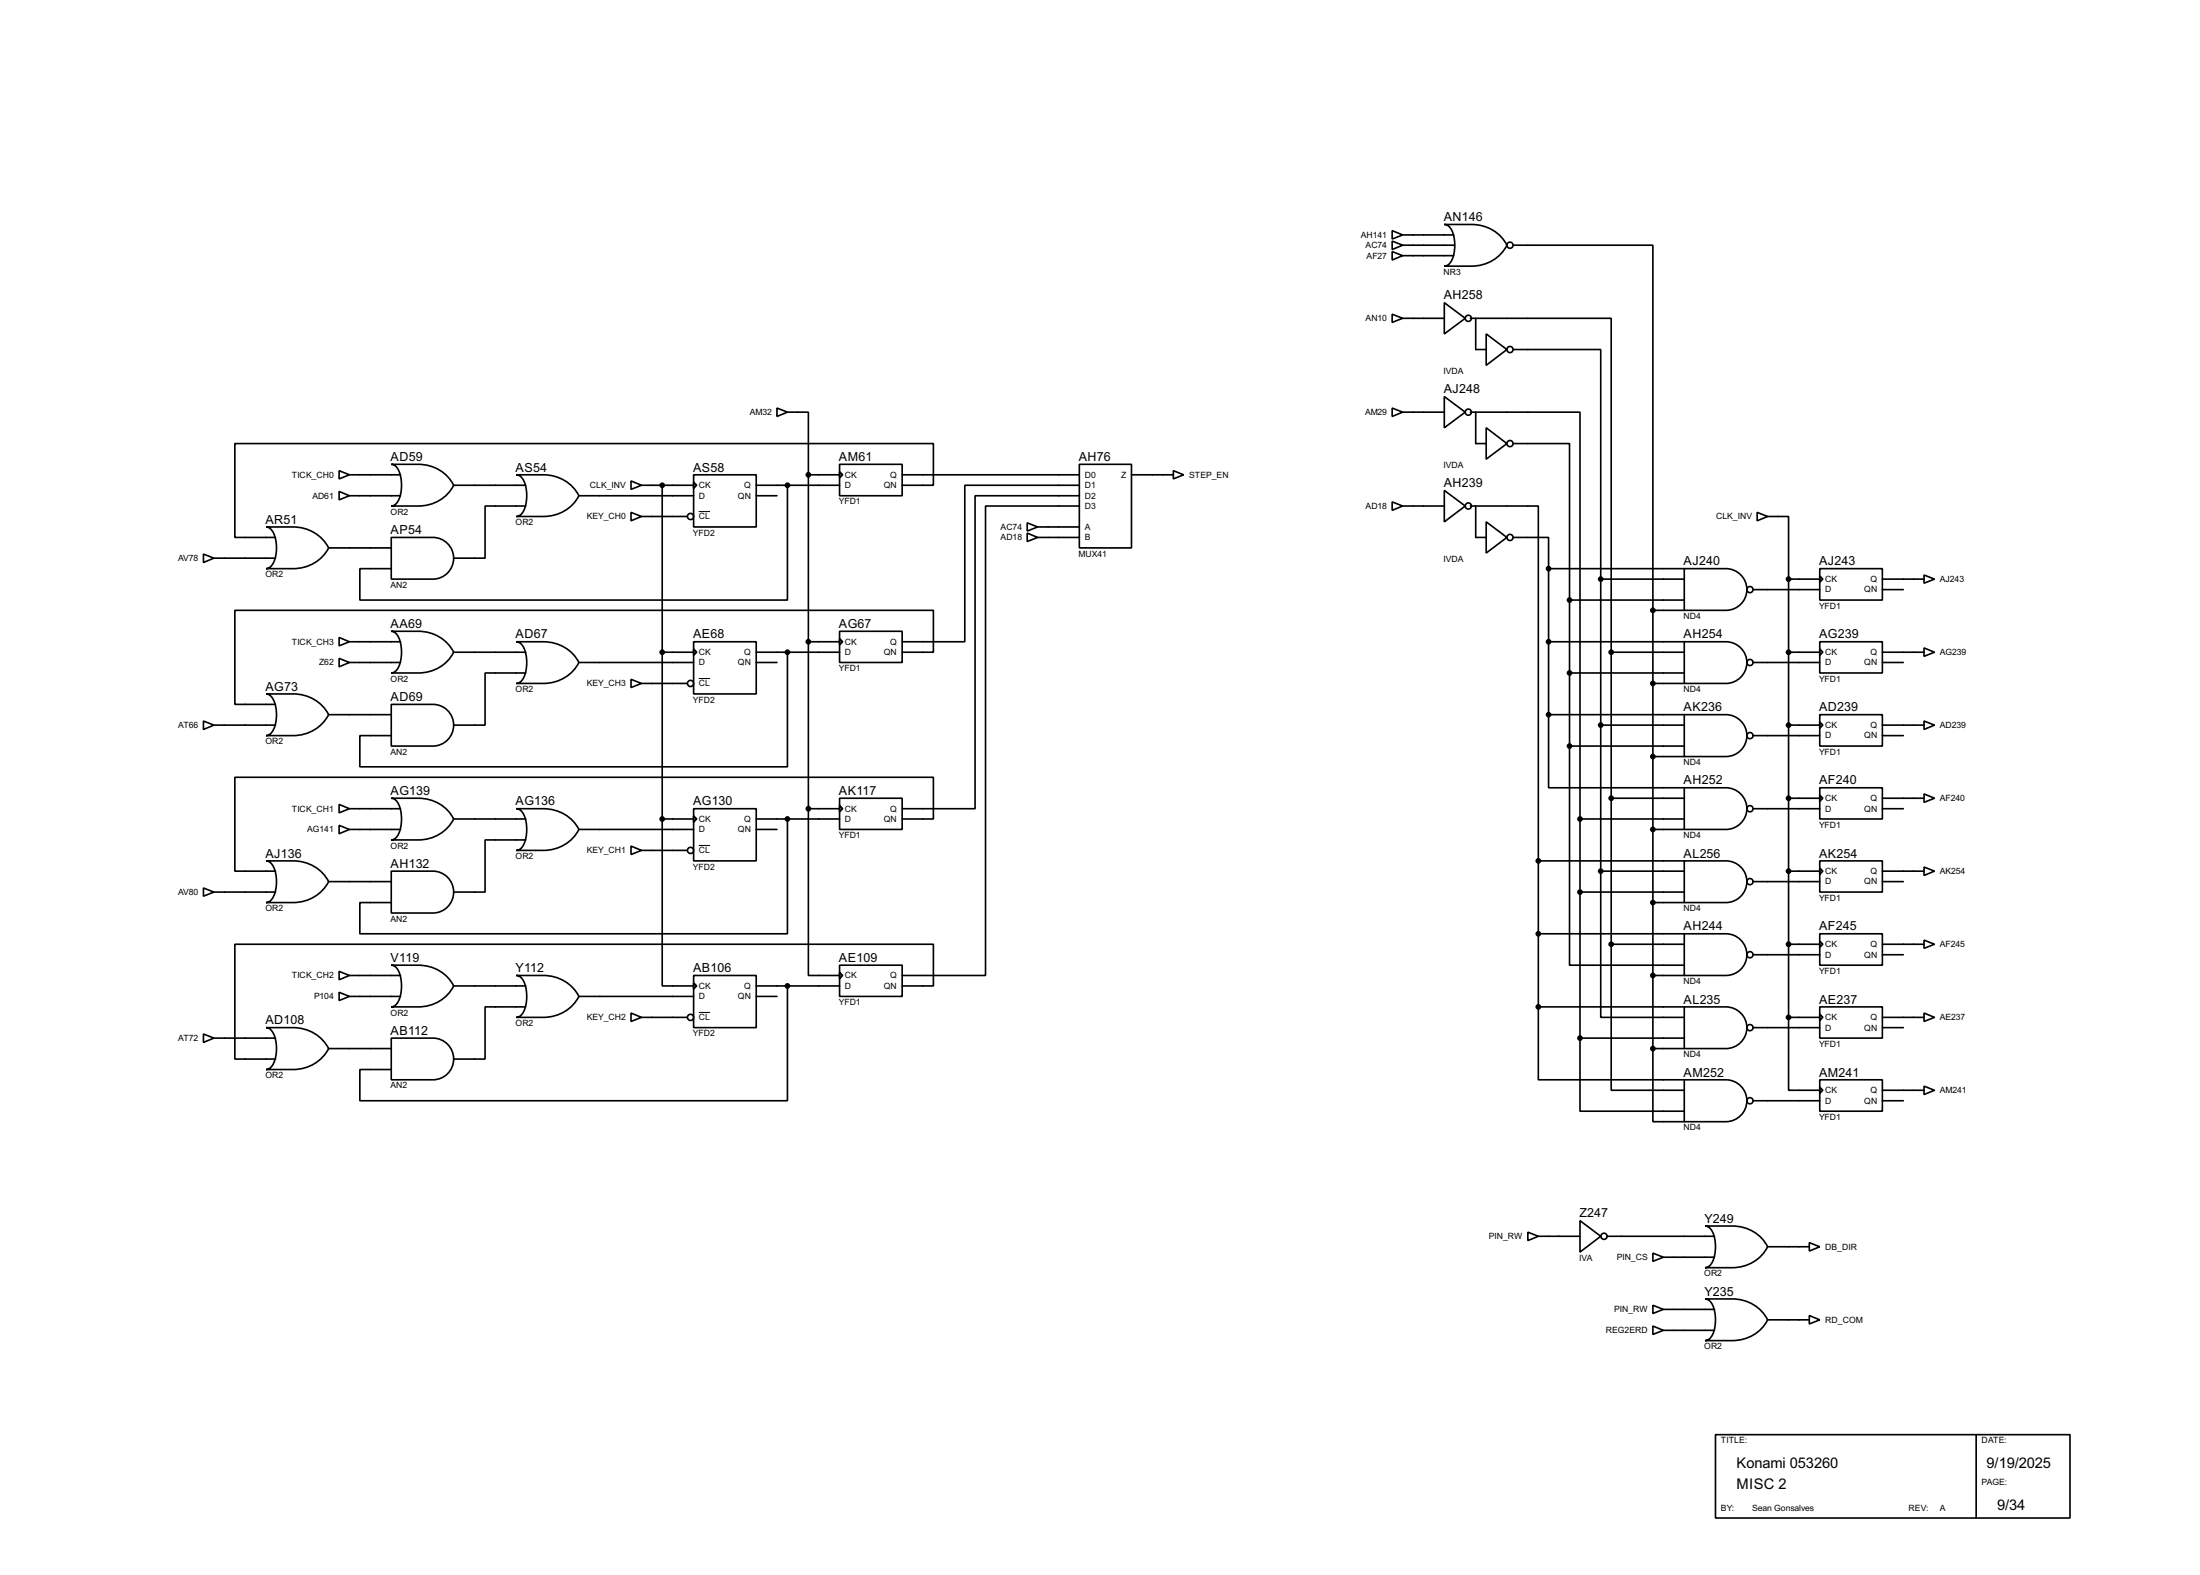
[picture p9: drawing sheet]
<svg xmlns="http://www.w3.org/2000/svg" width="536mm" height="383mm" viewBox="0 0 536 383" stroke-linecap="round" stroke-linejoin="round" font-family="sans-serif">
<g fill="none" stroke="#000" stroke-width=".4">
<path d="M339.1 56.2l2.6 1-2.6 1zM339.1 58.7l2.6 1-2.6 1.1zM341.7 57.2h12.4M341.7 59.7h12.4M351.8 54.7h6.6a9.5 9.5 0 0 1 8.7 5 9.5 9.5 0 0 1-8.7 5.1h-6.6a3.2 3.2 0 0 0 2.4-3.1 7.7 7.7 0 0 0-1.3-6.6zM368.6 59.7h34v88.9M339.1 76.5l2.6 1-2.6 1zM339.1 61.3l2.6 1-2.6 1zM341.7 77.5h10.1M341.7 62.3h12.4M351.8 73.7l5.1 3.8-5.1 3.8zM358.2 77.5h34.3v81.3"/>
<path d="M359.5 77.5v7.6h2.5M189.3 99.4l2.5 1-2.5 1zM339.1 99.4l2.6 1-2.6 1zM351.8 96.6l5.1 3.8-5.1 3.8zM362 81.3l5.1 3.8-5.1 3.9zM368.6 85.1h21.3v55.9M82.6 114.6l2.5 1-2.5 1zM82.6 119.7l2.5 1-2.5 1zM85.1 115.6h12.5M95.3 113.1h6.6a9.5 9.5 0 0 1 8.6 5.1 9.4 9.4 0 0 1-8.6 5h-6.6a3.1 3.1 0 0 0 2.3-3.1 7.9 7.9 0 0 0-1.3-6.6zM110.5 118.2h17.6M125.8 115.6h6.6a9.6 9.6 0 0 1 8.6 5.1 9.5 9.5 0 0 1-8.6 5.1h-6.6a3.2 3.2 0 0 0 2.3-3.2 7.8 7.8 0 0 0-1.3-6.6z"/>
<path d="M153.7 117.1l2.6 1.1-2.6 1zM156.3 118.2h12.7M161.3 118.2v81.2M169 115.6h15.2v12.7h-15.2zM169 117.4l.7 .8-.7 .7zM184.2 118.2h20.3M191.8 100.4h5.1v15.2M191.8 118.2v27.9h-104.1v-7.6h7.6M196.9 115.6h7.6M196.9 115.6v81.3M204.5 113.1h15.3v7.6h-15.3zM204.5 114.9l.8 .7-.8 .8z"/>
<path d="M219.8 118.2h7.6v-10.2h-170.2v22.9h9.9M219.8 115.6h43.1M262.9 113.1h12.7v20.3h-12.7zM262.9 118.2h-27.9v38.1h-15.2M275.6 115.6h10.2M285.8 114.6l2.5 1-2.5 1zM341.7 100.4h10.1M351.8 119.4l5.1 3.8-5.1 3.9zM358.2 100.4h26.7v99M359.5 100.4v7.6h2.5M362 104.2l5.1 3.8-5.1 3.8zM368.6 108h13.7v38.1"/>
<path d="M49.6 134.9l2.5 1-2.5 1.1zM52.1 135.9h15M64.8 128.3h6.6a9.6 9.6 0 0 1 8.7 5.1 9.6 9.6 0 0 1-8.7 5.1h-6.6a3.2 3.2 0 0 0 2.4-3.2 7.7 7.7 0 0 0-1.4-6.6zM80.1 133.4h15.2M85.1 120.7h12.5M95.3 130.9h10.2a5.1 5.1 0 0 1 5 5 5.1 5.1 0 0 1-5 5.1h-10.2zM128.1 123.2h-9.9v12.7h-7.7M141 120.7h28M153.7 124.8l2.6 1-2.6 1zM156.3 125.8h11.1M184.2 120.7h5.1M250.2 127.3l2.6 1-2.6 1z"/>
<path d="M250.2 129.8l2.6 1.1-2.6 1zM252.8 128.3h10.1M252.8 130.9h10.1M262.9 120.7h-25.4v76.2h-17.7M262.9 123.2h-22.8v114.3h-20.3M339.1 122.2l2.6 1-2.6 1.1zM341.7 123.2h10.1M358.2 123.2h16.5v86.4M359.5 123.2v7.7h2.5M362 127.1l5.1 3.8-5.1 3.8zM368.6 130.9h8.6v7.6M377.2 138.5v35.5"/>
<path d="M377.2 138.5h33.1M410.3 138.5h10.1a5.1 5.1 0 0 1 5.1 5 5.1 5.1 0 0 1-5.1 5.1h-10.1zM428 124.8l2.6 1-2.6 1zM430.6 125.8h5.1v15.2M443.3 138.5h15.2v7.6h-15.2zM82.6 155.2l2.5 1.1-2.5 1zM85.1 156.3h12.5M95.3 153.7h6.6a9.5 9.5 0 0 1 8.6 5.1 9.4 9.4 0 0 1-8.6 5.1h-6.6a3.2 3.2 0 0 0 2.3-3.2 7.9 7.9 0 0 0-1.3-6.6zM110.5 158.8h17.6M125.8 156.3h6.6a9.5 9.5 0 0 1 8.6 5 9.5 9.5 0 0 1-8.6 5.1h-6.6a3.2 3.2 0 0 0 2.3-3.1 7.7 7.7 0 0 0-1.3-6.6zM161.3 158.8h7.7M169 156.3h15.2v12.7h-15.2z"/>
<path d="M169 158l.7 .8-.7 .8zM184.2 158.8h20.3M191.8 158.8v27.9h-104.1v-7.6h7.6M196.9 156.3h7.6M204.5 153.7h15.3v7.6h-15.3zM204.5 155.5l.8 .8-.8 .7zM219.8 158.8h7.6v-10.2h-170.2v22.9h9.9M377.2 156.3h33.1M382.3 146.1v35.6M382.3 146.1h28M389.9 141h20.4M389.9 141v71.1"/>
<path d="M392.5 158.8h17.8M392.5 158.8v71.1M402.6 148.6v106.7M402.6 148.6h7.7M410.3 156.3h10.1a5.1 5.1 0 0 1 5.1 5 5.1 5.1 0 0 1-5.1 5.1h-10.1zM427 143.6h16.3M435.7 158.8h7.6M435.7 141h7.6M435.7 141v106.7M443.3 156.3h15.2v7.6h-15.2zM443.3 158l.7 .8-.7 .8zM443.3 140.3l.7 .7-.7 .8z"/>
<path d="M458.5 158.8h10.2M458.5 143.6h5.1M458.5 141h10.2M468.7 140l2.5 1-2.5 1zM468.7 157.8l2.5 1-2.5 1zM49.6 175.6l2.5 1-2.5 1zM52.1 176.6h15M64.8 169h6.6a9.6 9.6 0 0 1 8.7 5 9.6 9.6 0 0 1-8.7 5.1h-6.6a3.2 3.2 0 0 0 2.4-3.1 7.6 7.6 0 0 0-1.4-6.6zM80.1 174h15.2M82.6 160.3l2.5 1-2.5 1.1zM85.1 161.3h12.5M95.3 171.5h10.2a5.1 5.1 0 0 1 5 5.1 5.1 5.1 0 0 1-5 5.1h-10.2z"/>
<path d="M128.1 163.9h-9.9v12.7h-7.7M141 161.3h28M153.7 165.4l2.6 1-2.6 1zM156.3 166.4h11.1M184.2 161.3h5.1M377.2 174v17.8h33.1M377.2 174h33.1M382.3 163.9h28M389.9 176.6h20.4M402.6 166.4h7.7M410.3 174h10.1a5.1 5.1 0 0 1 5.1 5.1 5.1 5.1 0 0 1-5.1 5.1h-10.1zM427 161.3h16.3"/>
<path d="M427 179.1h16.3M435.7 176.6h7.6M443.3 174h15.2v7.7h-15.2zM443.3 175.8l.7 .8-.7 .7zM458.5 161.3h5.1M458.5 176.6h10.2M458.5 179.1h5.1M468.7 175.6l2.5 1-2.5 1zM82.6 195.9l2.5 1-2.5 1zM85.1 196.9h12.5M95.3 194.4h6.6a9.4 9.4 0 0 1 8.6 5 9.5 9.5 0 0 1-8.6 5.1h-6.6a3.2 3.2 0 0 0 2.3-3.1 7.8 7.8 0 0 0-1.3-6.6zM110.5 199.4h17.6"/>
<path d="M125.8 196.9h6.6a9.5 9.5 0 0 1 8.6 5.1 9.5 9.5 0 0 1-8.6 5.1h-6.6a3.2 3.2 0 0 0 2.3-3.2 7.7 7.7 0 0 0-1.3-6.6zM161.3 199.4v40.7h7.7M161.3 199.4h7.7M169 196.9h15.2v12.7h-15.2zM169 198.7l.7 .7-.7 .8zM184.2 199.4h20.3M191.8 199.4v28h-104.1v-7.6h7.6M196.9 196.9v40.6h7.6M196.9 196.9h7.6M204.5 194.4h15.3v7.6h-15.3zM204.5 196.1l.8 .8-.8 .8zM219.8 199.4h7.6v-10.1h-170.2v22.8h9.9"/>
<path d="M382.3 181.7v53.3h28M382.3 181.7h28M384.9 199.4h25.4M384.9 199.4v53.4M392.5 194.4h17.8M402.6 184.2h7.7M410.3 191.8h10.1a5.1 5.1 0 0 1 5.1 5.1 5.1 5.1 0 0 1-5.1 5.1h-10.1zM427 196.9h16.3M435.7 194.4h7.6M443.3 191.8h15.2v7.6h-15.2zM443.3 193.6l.7 .8-.7 .7zM458.5 196.9h5.1"/>
<path d="M458.5 194.4h10.2M468.7 193.3l2.5 1.1-2.5 1zM49.6 216.2l2.5 1-2.5 1zM52.1 217.2h15M64.8 209.6h6.6a9.6 9.6 0 0 1 8.7 5.1 9.6 9.6 0 0 1-8.7 5.1h-6.6a3.2 3.2 0 0 0 2.4-3.2 7.6 7.6 0 0 0-1.4-6.6zM80.1 214.7h15.2M82.6 201l2.5 1-2.5 1zM85.1 202h12.5M95.3 212.1h10.2a5.1 5.1 0 0 1 5 5.1 5.1 5.1 0 0 1-5 5.1h-10.2zM128.1 204.5h-9.9v12.7h-7.7M141 202h28M153.7 206l2.6 1.1-2.6 1z"/>
<path d="M156.3 207.1h11.1M184.2 202h5.1M374.7 209.6v35.6M374.7 209.6h35.6M384.9 217.2h25.4M389.9 212.1v35.6h20.4M389.9 212.1h20.4M402.6 202h7.7M402.6 219.8h7.7M410.3 209.6h10.1a5.1 5.1 0 0 1 5.1 5.1 5.1 5.1 0 0 1-5.1 5.1h-10.1zM427 214.7h16.3M435.7 212.1h7.6"/>
<path d="M443.3 209.6h15.2v7.6h-15.2zM443.3 211.4l.7 .7-.7 .8zM458.5 214.7h5.1M458.5 212.1h10.2M468.7 211.1l2.5 1-2.5 1.1zM82.6 236.5l2.5 1-2.5 1.1zM85.1 237.5h12.5M95.3 235h6.6a9.4 9.4 0 0 1 8.6 5.1 9.5 9.5 0 0 1-8.6 5.1h-6.6a3.2 3.2 0 0 0 2.3-3.2 7.8 7.8 0 0 0-1.3-6.6zM125.8 237.5h6.6a9.6 9.6 0 0 1 8.6 5.1 9.5 9.5 0 0 1-8.6 5.1h-6.6a3.2 3.2 0 0 0 2.3-3.1 7.8 7.8 0 0 0-1.3-6.7zM169 237.5h15.2v12.7h-15.2zM169 239.3l.7 .8-.7 .7zM204.5 235h15.3v7.6h-15.3z"/>
<path d="M204.5 236.8l.8 .7-.8 .8zM374.7 227.4h35.6M392.5 229.9v35.6h17.8M392.5 229.9h17.8M402.6 237.5h7.7M410.3 227.4h10.1a5.1 5.1 0 0 1 5.1 5 5.1 5.1 0 0 1-5.1 5.1h-10.1zM427 232.5h16.3M435.7 229.9h7.6M443.3 227.4h15.2v7.6h-15.2zM443.3 229.2l.7 .7-.7 .8zM458.5 232.5h5.1M458.5 229.9h10.2"/>
<path d="M468.7 228.9l2.5 1-2.5 1zM49.6 251.8l2.5 1-2.5 1zM52.1 252.8h15M64.8 250.2h6.6a9.6 9.6 0 0 1 8.7 5.1 9.6 9.6 0 0 1-8.7 5.1h-6.6a3.2 3.2 0 0 0 2.4-3.1 7.7 7.7 0 0 0-1.4-6.7zM80.1 255.3h15.2M82.6 241.6l2.5 1-2.5 1zM85.1 242.6h12.5M95.3 252.8h10.2a5.1 5.1 0 0 1 5 5 5.1 5.1 0 0 1-5 5.1h-10.2zM110.5 240.1h17.6M128.1 245.2h-9.9v12.7h-7.7M141 242.6h28M153.7 246.7l2.6 1-2.6 1z"/>
<path d="M156.3 247.7h11.1M184.2 242.6h5.1M184.2 240.1h20.3M191.8 240.1v27.9h-104.1v-7.6h7.6M219.8 240.1h7.6v-10.2h-170.2v28h9.9M374.7 245.2v17.7h35.6M374.7 245.2h35.6M384.9 252.8v17.8h25.4M384.9 252.8h25.4M402.6 255.3v17.8h7.7M402.6 255.3h7.7M410.3 245.2h10.1a5.1 5.1 0 0 1 5.1 5 5.1 5.1 0 0 1-5.1 5.1h-10.1z"/>
<path d="M427 250.2h16.3M435.7 247.7v17.8h7.6M435.7 247.7h7.6M443.3 245.2h15.2v7.6h-15.2zM443.3 246.9l.7 .8-.7 .8zM458.5 247.7h10.2M458.5 250.2h5.1M468.7 246.7l2.5 1-2.5 1zM410.3 262.9h10.1a5.1 5.1 0 0 1 5.1 5.1 5.1 5.1 0 0 1-5.1 5.1h-10.1zM427 268h16.3M443.3 262.9h15.2v7.7h-15.2zM443.3 264.7l.7 .8-.7 .7z"/>
<path d="M458.5 268h5.1M458.5 265.5h10.2M468.7 264.5l2.5 1-2.5 1zM384.9 297.2l5 3.8-5 3.9zM415.3 298.5h6.6a9.5 9.5 0 0 1 8.7 5.1 9.5 9.5 0 0 1-8.7 5.1h-6.6a3.2 3.2 0 0 0 2.4-3.2 7.7 7.7 0 0 0-1.3-6.6zM372.2 300l2.5 1-2.5 1.1zM374.7 301h10.2M391.5 301h26.1M402.6 305.1l2.6 1-2.6 1zM402.6 317.8l2.6 1-2.6 1zM405.2 306.1h12.4M405.2 318.8h12.4"/>
<path d="M415.3 316.3h6.6a9.5 9.5 0 0 1 8.7 5.1 9.5 9.5 0 0 1-8.7 5h-6.6a3.1 3.1 0 0 0 2.4-3.1 7.8 7.8 0 0 0-1.3-6.6zM430.6 303.6h10.1M440.7 302.6l2.6 1-2.6 1zM402.6 322.9l2.6 1-2.6 1zM405.2 323.9h12.4M430.6 321.4h10.1M440.7 320.3l2.6 1.1-2.6 1zM417.9 349.3h86.3v20.3h-86.3zM481.4 349.3v20.3"/>
<circle cx="367.8" cy="59.7" r=".75"/>
<circle cx="357.6" cy="77.5" r=".75"/>
<circle cx="367.8" cy="85.1" r=".75"/>
<circle cx="357.6" cy="100.4" r=".75"/>
<circle cx="367.8" cy="108" r=".75"/>
<circle cx="168.2" cy="125.8" r=".75"/>
<circle cx="357.6" cy="123.2" r=".75"/>
<circle cx="367.8" cy="130.9" r=".75"/>
<circle cx="426.2" cy="143.6" r=".75"/>
<circle cx="168.2" cy="166.4" r=".75"/>
<circle cx="426.2" cy="179.1" r=".75"/>
<circle cx="426.2" cy="161.3" r=".75"/>
<circle cx="426.2" cy="196.9" r=".75"/>
<circle cx="168.2" cy="207.1" r=".75"/>
<circle cx="426.2" cy="214.7" r=".75"/>
<circle cx="426.2" cy="232.5" r=".75"/>
<circle cx="168.2" cy="247.7" r=".75"/>
<circle cx="426.2" cy="250.2" r=".75"/>
<circle cx="426.2" cy="268" r=".75"/>
<circle cx="390.7" cy="301" r=".75"/>
</g>
<path d="M170.2 124.6h2.8M170.2 165.2h2.8M170.2 205.9h2.8M170.2 246.5h2.8" fill="none" stroke="#000" stroke-width=".24"/>
<g fill="#000" stroke="#000" stroke-width=".4">
<circle cx="161.3" cy="118.2" r=".5"/>
<circle cx="191.8" cy="118.2" r=".5"/>
<circle cx="196.9" cy="115.6" r=".5"/>
<circle cx="377.2" cy="138.5" r=".5"/>
<circle cx="161.3" cy="158.8" r=".5"/>
<circle cx="191.8" cy="158.8" r=".5"/>
<circle cx="196.9" cy="156.3" r=".5"/>
<circle cx="377.2" cy="156.3" r=".5"/>
<circle cx="382.3" cy="146.1" r=".5"/>
<circle cx="389.9" cy="141" r=".5"/>
<circle cx="392.4" cy="158.8" r=".5"/>
<circle cx="402.6" cy="148.6" r=".5"/>
<circle cx="435.6" cy="141" r=".5"/>
<circle cx="435.6" cy="158.8" r=".5"/>
<circle cx="377.2" cy="174" r=".5"/>
<circle cx="382.3" cy="163.9" r=".5"/>
<circle cx="389.9" cy="176.6" r=".5"/>
<circle cx="402.6" cy="166.4" r=".5"/>
<circle cx="435.6" cy="176.6" r=".5"/>
<circle cx="161.3" cy="199.4" r=".5"/>
<circle cx="191.8" cy="199.4" r=".5"/>
<circle cx="196.9" cy="196.9" r=".5"/>
<circle cx="382.3" cy="181.7" r=".5"/>
<circle cx="384.8" cy="199.4" r=".5"/>
<circle cx="392.4" cy="194.4" r=".5"/>
<circle cx="402.6" cy="184.2" r=".5"/>
<circle cx="435.6" cy="194.4" r=".5"/>
<circle cx="374.7" cy="209.6" r=".5"/>
<circle cx="384.8" cy="217.2" r=".5"/>
<circle cx="389.9" cy="212.1" r=".5"/>
<circle cx="402.6" cy="219.8" r=".5"/>
<circle cx="402.6" cy="202" r=".5"/>
<circle cx="435.6" cy="212.1" r=".5"/>
<circle cx="374.7" cy="227.4" r=".5"/>
<circle cx="392.4" cy="229.9" r=".5"/>
<circle cx="402.6" cy="237.5" r=".5"/>
<circle cx="435.6" cy="229.9" r=".5"/>
<circle cx="191.8" cy="240.1" r=".5"/>
<circle cx="374.7" cy="245.2" r=".5"/>
<circle cx="384.8" cy="252.8" r=".5"/>
<circle cx="402.6" cy="255.3" r=".5"/>
<circle cx="435.6" cy="247.7" r=".5"/>
</g>
<g font-size="4">
<text x="423" y="357.4">Konami 053260</text>
<text x="483.9" y="357.4">9/19/2025</text>
<text x="423" y="362.5">MISC 2</text>
<text x="486.5" y="367.6">9/34</text>
</g>
<g font-size="3.4">
<text x="351.7" y="53.9">AN146</text>
<text x="351.7" y="72.9">AH258</text>
<text x="351.7" y="95.8">AJ248</text>
<text x="95.2" y="112.2">AD59</text>
<text x="204.4" y="112.2">AM61</text>
<text x="262.8" y="112.2">AH76</text>
<text x="125.6" y="114.8">AS54</text>
<text x="168.8" y="114.8">AS58</text>
<text x="351.7" y="118.6">AH239</text>
<text x="64.7" y="127.5">AR51</text>
<text x="95.2" y="130.1">AP54</text>
<text x="410.1" y="137.6">AJ240</text>
<text x="443.1" y="137.6">AJ243</text>
<text x="95.2" y="152.9">AA69</text>
<text x="125.6" y="155.5">AD67</text>
<text x="168.8" y="155.5">AE68</text>
<text x="204.4" y="152.9">AG67</text>
<text x="410.1" y="155.5">AH254</text>
<text x="443.1" y="155.5">AG239</text>
<text x="64.7" y="168.2">AG73</text>
<text x="95.2" y="170.7">AD69</text>
<text x="410.1" y="173.2">AK236</text>
<text x="443.1" y="173.2">AD239</text>
<text x="410.1" y="191">AH252</text>
<text x="443.1" y="191">AF240</text>
<text x="95.2" y="193.6">AG139</text>
<text x="125.6" y="196.1">AG136</text>
<text x="168.8" y="196.1">AG130</text>
<text x="204.4" y="193.6">AK117</text>
<text x="64.7" y="208.8">AJ136</text>
<text x="410.1" y="208.8">AL256</text>
<text x="443.1" y="208.8">AK254</text>
<text x="95.2" y="211.3">AH132</text>
<text x="410.1" y="226.6">AH244</text>
<text x="443.1" y="226.6">AF245</text>
<text x="95.2" y="234.2">V119</text>
<text x="125.6" y="236.7">Y112</text>
<text x="168.8" y="236.7">AB106</text>
<text x="204.4" y="234.2">AE109</text>
<text x="410.1" y="244.4">AL235</text>
<text x="443.1" y="244.4">AE237</text>
<text x="64.7" y="249.4">AD108</text>
<text x="95.2" y="252">AB112</text>
<text x="410.1" y="262.1">AM252</text>
<text x="443.1" y="262.1">AM241</text>
<text x="384.7" y="296.4">Z247</text>
<text x="415.2" y="297.7">Y249</text>
<text x="415.2" y="315.5">Y235</text>
</g>
<g font-size="2.4">
<text x="331.5" y="57.9">AH141</text>
<text x="332.6" y="60.4">AC74</text>
<text x="332.9" y="62.9">AF27</text>
<text x="351.6" y="66.9">NR3</text>
<text x="332.6" y="78.2">AN10</text>
<text x="351.6" y="91">IVDA</text>
<text x="182.6" y="101">AM32</text>
<text x="332.5" y="101">AM29</text>
<text x="351.6" y="113.9">IVDA</text>
<text x="71.1" y="116.3">TICK_CH0</text>
<text x="143.7" y="118.9">CLK_INV</text>
<text x="170.2" y="118.9">CK</text>
<text x="181.3" y="118.9">Q</text>
<text x="205.8" y="118.9">D</text>
<text x="205.8" y="116.3">CK</text>
<text x="215.3" y="118.9">QN</text>
<text x="216.8" y="116.3">Q</text>
<text x="264.2" y="116.3">D0</text>
<text x="264.2" y="118.9">D1</text>
<text x="273.1" y="116.3">Z</text>
<text x="289.6" y="116.3">STEP_EN</text>
<text x="76.1" y="121.4">AD61</text>
<text x="95.1" y="125.3">OR2</text>
<text x="170.2" y="121.4">D</text>
<text x="179.7" y="121.4">QN</text>
<text x="204.3" y="122.8">YFD1</text>
<text x="264.2" y="121.4">D2</text>
<text x="264.2" y="123.9">D3</text>
<text x="332.6" y="123.9">AD18</text>
<text x="125.6" y="127.8">OR2</text>
<text x="142.9" y="126.4">KEY_CH0</text>
<text x="168.8" y="130.4">YFD2</text>
<text x="170.2" y="126.4">CL</text>
<text x="243.7" y="129">AC74</text>
<text x="243.7" y="131.6">AD18</text>
<text x="264.2" y="129">A</text>
<text x="264.2" y="131.6">B</text>
<text x="418" y="126.4">CLK_INV</text>
<text x="43.4" y="136.6">AV78</text>
<text x="262.7" y="135.5">MUX41</text>
<text x="351.6" y="136.8">IVDA</text>
<text x="64.6" y="140.5">OR2</text>
<text x="95.1" y="143.1">AN2</text>
<text x="444.6" y="141.7">CK</text>
<text x="455.6" y="141.7">Q</text>
<text x="472.5" y="141.7">AJ243</text>
<text x="443.1" y="148.2">YFD1</text>
<text x="444.6" y="144.3">D</text>
<text x="454.1" y="144.3">QN</text>
<text x="410.1" y="150.7">ND4</text>
<text x="71.1" y="157">TICK_CH3</text>
<text x="170.2" y="159.5">CK</text>
<text x="181.3" y="159.5">Q</text>
<text x="205.8" y="159.5">D</text>
<text x="205.8" y="157">CK</text>
<text x="215.3" y="159.5">QN</text>
<text x="216.8" y="157">Q</text>
<text x="444.6" y="159.5">CK</text>
<text x="455.6" y="159.5">Q</text>
<text x="472.5" y="159.5">AG239</text>
<text x="77.7" y="162">Z62</text>
<text x="95.1" y="166">OR2</text>
<text x="142.9" y="167.1">KEY_CH3</text>
<text x="170.2" y="162">D</text>
<text x="170.2" y="167.1">CL</text>
<text x="179.7" y="162">QN</text>
<text x="204.3" y="163.4">YFD1</text>
<text x="443.1" y="166">YFD1</text>
<text x="444.6" y="162">D</text>
<text x="454.1" y="162">QN</text>
<text x="125.6" y="168.5">OR2</text>
<text x="168.8" y="171.1">YFD2</text>
<text x="410.1" y="168.5">ND4</text>
<text x="43.4" y="177.3">AT66</text>
<text x="444.6" y="179.8">D</text>
<text x="444.6" y="177.3">CK</text>
<text x="454.1" y="179.8">QN</text>
<text x="455.6" y="177.3">Q</text>
<text x="472.5" y="177.3">AD239</text>
<text x="64.6" y="181.2">OR2</text>
<text x="95.1" y="183.8">AN2</text>
<text x="443.1" y="183.8">YFD1</text>
<text x="410.1" y="186.3">ND4</text>
<text x="71.1" y="197.6">TICK_CH1</text>
<text x="205.8" y="197.6">CK</text>
<text x="216.8" y="197.6">Q</text>
<text x="444.6" y="197.6">D</text>
<text x="444.6" y="195.1">CK</text>
<text x="454.1" y="197.6">QN</text>
<text x="455.6" y="195.1">Q</text>
<text x="472.5" y="195.1">AF240</text>
<text x="74.8" y="202.7">AG141</text>
<text x="170.2" y="202.7">D</text>
<text x="170.2" y="200.1">CK</text>
<text x="179.7" y="202.7">QN</text>
<text x="181.3" y="200.1">Q</text>
<text x="205.8" y="200.1">D</text>
<text x="215.3" y="200.1">QN</text>
<text x="443.1" y="201.5">YFD1</text>
<text x="95.1" y="206.6">OR2</text>
<text x="125.6" y="209.2">OR2</text>
<text x="142.9" y="207.8">KEY_CH1</text>
<text x="170.2" y="207.8">CL</text>
<text x="204.3" y="204.1">YFD1</text>
<text x="410.1" y="204.1">ND4</text>
<text x="168.8" y="211.7">YFD2</text>
<text x="444.6" y="215.4">D</text>
<text x="444.6" y="212.8">CK</text>
<text x="454.1" y="215.4">QN</text>
<text x="455.6" y="212.8">Q</text>
<text x="472.5" y="212.8">AK254</text>
<text x="43.4" y="217.9">AV80</text>
<text x="64.6" y="221.9">OR2</text>
<text x="410.1" y="221.9">ND4</text>
<text x="443.1" y="219.3">YFD1</text>
<text x="95.1" y="224.4">AN2</text>
<text x="444.6" y="233.2">D</text>
<text x="444.6" y="230.6">CK</text>
<text x="454.1" y="233.2">QN</text>
<text x="455.6" y="230.6">Q</text>
<text x="472.5" y="230.6">AF245</text>
<text x="71.1" y="238.2">TICK_CH2</text>
<text x="205.8" y="238.2">CK</text>
<text x="216.8" y="238.2">Q</text>
<text x="410.1" y="239.6">ND4</text>
<text x="443.1" y="237.1">YFD1</text>
<text x="76.5" y="243.3">P104</text>
<text x="170.2" y="243.3">D</text>
<text x="170.2" y="240.8">CK</text>
<text x="179.7" y="243.3">QN</text>
<text x="181.3" y="240.8">Q</text>
<text x="204.3" y="244.7">YFD1</text>
<text x="205.8" y="240.8">D</text>
<text x="215.3" y="240.8">QN</text>
<text x="95.1" y="247.3">OR2</text>
<text x="125.6" y="249.8">OR2</text>
<text x="142.9" y="248.4">KEY_CH2</text>
<text x="170.2" y="248.4">CL</text>
<text x="444.6" y="250.9">D</text>
<text x="444.6" y="248.4">CK</text>
<text x="454.1" y="250.9">QN</text>
<text x="455.6" y="248.4">Q</text>
<text x="472.5" y="248.4">AE237</text>
<text x="43.4" y="253.5">AT72</text>
<text x="168.8" y="252.3">YFD2</text>
<text x="410.1" y="257.4">ND4</text>
<text x="443.1" y="254.9">YFD1</text>
<text x="64.6" y="262.5">OR2</text>
<text x="95.1" y="265">AN2</text>
<text x="444.6" y="268.7">D</text>
<text x="444.6" y="266.2">CK</text>
<text x="454.1" y="268.7">QN</text>
<text x="455.6" y="266.2">Q</text>
<text x="472.5" y="266.2">AM241</text>
<text x="410.1" y="275.2">ND4</text>
<text x="443.1" y="272.7">YFD1</text>
<text x="362.6" y="301.7">PIN_RW</text>
<text x="444.6" y="304.3">DB_DIR</text>
<text x="384.7" y="307">IVA</text>
<text x="393.8" y="306.8">PIN_CS</text>
<text x="415.1" y="310.8">OR2</text>
<text x="393.1" y="319.5">PIN_RW</text>
<text x="444.6" y="322.1">RD_COM</text>
<text x="391.1" y="324.6">REG2ERD</text>
<text x="415.1" y="328.5">OR2</text>
<text x="419.2" y="351.4">TITLE:</text>
<text x="482.7" y="351.4">DATE:</text>
<text x="482.7" y="361.6">PAGE:</text>
<text x="419.2" y="368">BY:</text>
<text x="426.8" y="368">Sean Gonsalves</text>
<text x="464.9" y="368">REV:</text>
<text x="472.5" y="368">A</text>
</g>
</svg>
